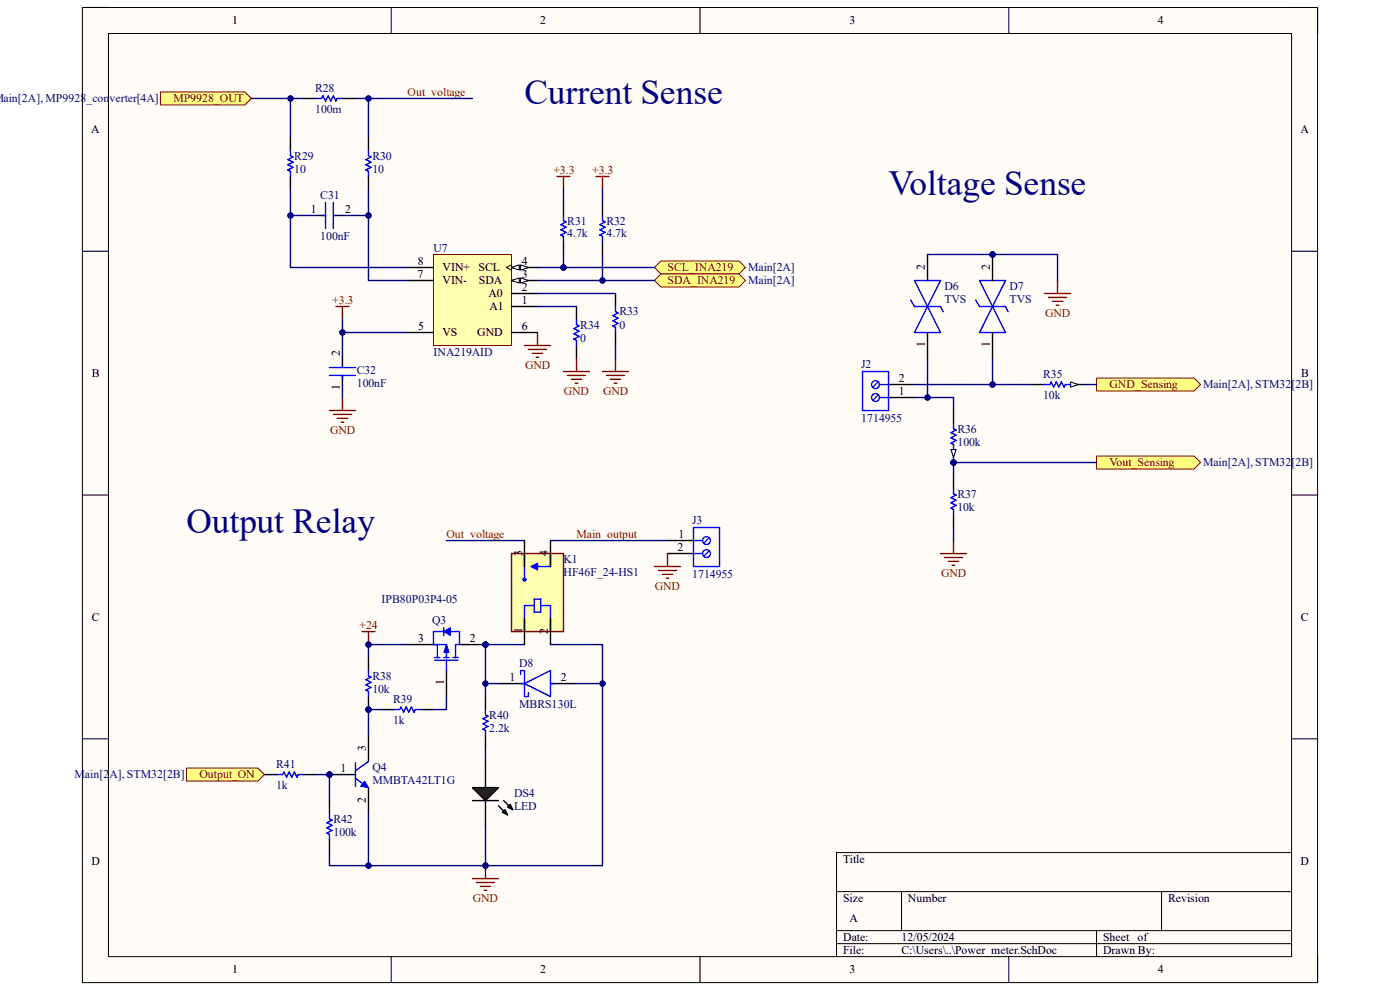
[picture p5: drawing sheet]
<svg xmlns="http://www.w3.org/2000/svg" width="297mm" height="210mm" viewBox="0 0 297 210" stroke-linecap="round" stroke-linejoin="round" font-family="sans-serif">
<path d="M17.5 1.6h262v206.8h-262z" fill-rule="evenodd" fill="#fffcf8"/>
<path d="M17.5 1.6h262v206.8h-262z" fill="none" stroke="#000" stroke-width=".21"/>
<path d="M23 7.1h251v195.8h-251z" fill-rule="evenodd" fill="#fffcf8"/>
<g fill="none" stroke="#000" stroke-width=".21">
<path d="M17.5 1.6h5.5M23 7.1h251v195.8h-251zM83 1.6v5.5M148.5 1.6v5.5M214 1.6v5.5M274 1.6h5.5v5.5M17.5 53.3h5.5M274 53.3h5.5M17.5 105h5.5M274 105h5.5M17.5 156.7h5.5M274 156.7h5.5"/>
<path d="M177.5 189.1h96.5M177.5 197.4h96.5M191.3 189.1v8.3M232.6 197.4v5.5M246.4 189.1v8.3M274 180.9h-96.5v22M83 202.9v5.5M148.5 202.9v5.5M177.5 200.2h96.5M214 202.9v5.5M279.5 202.9v5.5"/>
</g>
<path d="M92 54h16.5v19.3h-16.5z" fill-rule="evenodd" fill="#ffffb0"/>
<path d="M92 54h16.5v19.3h-16.5z" fill="none" stroke="#800000" stroke-width=".21"/>
<path d="M108.5 59.5h5.5M108.5 65h5.5M108.5 62.3h5.5" fill="none" stroke="#000" stroke-width=".3"/>
<path d="M108.5 59.5l1.7-.5v1.1z" fill="#f8fcff"/>
<path d="M108.5 59.5l1.7-.5v1.1z" fill="none" stroke="#000" stroke-width=".21"/>
<path d="M110.4 59l1.7 .5-1.7 .6z" fill="#f8fcff"/>
<path d="M110.4 59l1.7 .5-1.7 .6z" fill="none" stroke="#000" stroke-width=".21"/>
<path d="M108.5 56.7h5.5" fill="none" stroke="#000" stroke-width=".3"/>
<path d="M108.5 56.7l1.7-.5v1.1z" fill="#f8fcff"/>
<path d="M108.5 56.7l1.7-.5v1.1z" fill="none" stroke="#000" stroke-width=".21"/>
<path d="M110.4 56.2l1.7 .5-1.7 .6z" fill="#f8fcff"/>
<path d="M108.5 56.2l-1.1 .5 1.1 .6M110.4 56.2l1.7 .5-1.7 .6z" fill="none" stroke="#000" stroke-width=".21"/>
<g fill="none" stroke="#000" stroke-width=".3">
<path d="M61.6 29.2v2.7M61.6 37.4v2.8M64.4 20.9h2.7M72.6 20.9h2.8M78.2 29.2v2.7M78.2 37.4v2.8M67.1 45.7h2M71 45.7h1.6M86.4 59.5h5.6M86.4 56.7h5.6M119.5 43v2.7M119.5 51.2v2.8"/>
<path d="M127.8 43v2.7M127.8 51.2v2.8M72.6 76.1v1.6M72.6 79.6v2M86.4 70.5h5.6M108.5 70.5h5.5M122.3 65v2.8M122.3 73.3v2.8M130.6 62.3v2.7M130.6 70.5v2.8"/>
</g>
<g fill="none" stroke="#00f" stroke-width=".3">
<path d="M61.6 31.9v1.1l.6 .3-1.1 .6 1.1 .5-1.1 .6 1.1 .5-1.1 .6 .5 .2v1.1M67.1 20.9h1.1l.3-.6 .6 1.1 .5-1.1 .6 1.1 .5-1.1 .6 1.1 .2-.5h1.1M78.2 31.9v1.1l.5 .3-1.1 .6 1.1 .5-1.1 .6 1.1 .5-1.1 .6 .6 .2v1.1M68.2 45.7h.9M69.1 43v5.5M70.7 43v5.5M71 45.7h.3M119.5 45.7v1.1l.6 .3-1.1 .5 1.1 .6-1.1 .5 1.1 .6-1.1 .6 .5 .2v1.1M127.8 45.7v1.1l.6 .3-1.1 .5 1.1 .6-1.1 .5 1.1 .6-1.1 .6 .5 .2v1.1M69.9 79.6h5.5M69.9 78h5.5M72.6 77.4v.3"/>
<path d="M72.6 79.6v.9M122.3 67.8v1.1l.6 .3-1.1 .5 1.1 .6-1.1 .5 1.1 .6-1.1 .5 .5 .3v1.1M130.6 65v1.1l.5 .3-1.1 .6 1.1 .5-1.1 .6 1.1 .5-1.1 .6 .6 .2v1.1"/>
</g>
<g fill="none" stroke="#800000" stroke-width=".3">
<path d="M118.2 37.4h2.7M119.5 37.4v2.8M126.4 37.4h2.8M127.8 37.4v2.8M71.3 65h2.7M72.6 65v2.8M111.3 73.3h5.5M112.1 74.1h3.9M112.9 75h2.2M113.7 75.8h.6M114 70.5v2.8M119.5 78.8h5.6"/>
<path d="M120.4 79.6h3.8M122.3 76.1v2.7M127.8 78.8h5.5M128.6 79.6h3.9M130.6 76.1v2.7M69.9 87.1h5.5M70.7 87.9h3.9M71.5 88.7h2.3M72.4 89.6h.5M72.6 84.3v2.8M121.2 80.5h2.2M122 81.3h.6"/>
<path d="M129.5 80.5h2.2M130.3 81.3h.6"/>
</g>
<path d="M140.2 55.4h16.6l1.4 1.3-1.4 1.4h-16.6l-1.4-1.4z" fill-rule="evenodd" fill="#ffff80"/>
<path d="M140.2 55.4h16.6l1.4 1.3-1.4 1.4h-16.6l-1.4-1.4z" fill="none" stroke="#800000" stroke-width=".21"/>
<path d="M140.2 58.1h16.6l1.4 1.4-1.4 1.4h-16.6l-1.4-1.4z" fill-rule="evenodd" fill="#ffff80"/>
<path d="M140.2 58.1h16.6l1.4 1.4-1.4 1.4h-16.6l-1.4-1.4z" fill="none" stroke="#800000" stroke-width=".21"/>
<path d="M34 19.5h18l1.3 1.4-1.3 1.4h-18z" fill-rule="evenodd" fill="#ffff80"/>
<path d="M34 19.5h18l1.3 1.4-1.3 1.4h-18z" fill="none" stroke="#800000" stroke-width=".21"/>
<path d="M108.5 117.4h11v16.6h-11z" fill-rule="evenodd" fill="#ffffb0"/>
<path d="M108.5 117.4h11v16.6h-11z" fill="none" stroke="#800000" stroke-width=".3"/>
<path d="M111.3 117.4v5.5M116.8 117.4v2.8h-2.8M113.3 128.5h-2v5.5M113.3 127.1h1.4v2.7h-1.4zM114.7 128.5h2.1v5.5" fill="none" stroke="#00f" stroke-width=".3"/>
<path d="M112.6 120.2l1.4-.7v1.4z" fill="#00f"/>
<g fill="none" stroke="#00f" stroke-width=".3">
<path d="M112.6 120.2l1.4-.7v1.4z"/>
<circle cx="111.3" cy="122.9" r=".27"/>
<circle cx="111.3" cy="122.9" r=".28"/>
</g>
<path d="M111.3 114.7v5.5M116.8 114.7v5.5M141.6 114.7h5.5M141.6 117.4h5.5M111.3 131.2v5.5M116.8 131.2v5.5" fill="none" stroke="#000" stroke-width=".3"/>
<circle cx="149.9" cy="114.7" r=".83" fill="#fff"/>
<g fill="none" stroke="#00f" stroke-width=".3">
<path d="M150.5 114.1l-1.2 1.2"/>
<circle cx="149.9" cy="114.7" r=".83"/>
</g>
<circle cx="149.9" cy="117.4" r=".83" fill="#fff"/>
<g fill="none" stroke="#00f" stroke-width=".3">
<path d="M147.1 114.7h2M147.1 117.4h2M147.1 111.9h5.5v8.3h-5.5zM150.5 116.8l-1.2 1.2"/>
<circle cx="149.9" cy="117.4" r=".83"/>
</g>
<path d="M141.6 117.4v2.8M138.8 120.2h5.6M139.7 121h3.8M140.5 121.8h2.2M141.3 122.7h.6" fill="none" stroke="#800000" stroke-width=".3"/>
<circle cx="69.9" cy="164.3" r=".55" fill="#000080"/>
<circle cx="69.9" cy="164.3" r=".55" fill="none" stroke="#000080" stroke-width=".21"/>
<path d="M69.9 164.3h5.5" fill="none" stroke="#000" stroke-width=".3"/>
<circle cx="69.9" cy="164.3" r=".55" fill="#000080"/>
<circle cx="69.9" cy="164.3" r=".55" fill="none" stroke="#000080" stroke-width=".21"/>
<path d="M78.2 156v5.6M78.2 167.1v5.5" fill="none" stroke="#000" stroke-width=".3"/>
<path d="M75.4 165.1l2.8 2M75.4 161.8v5M78.2 161.6l-2.8 1.9" fill="none" stroke="#00f" stroke-width=".3"/>
<path d="M77.3 165.7l.9 1.4-1.7-.3z" fill="#00f"/>
<path d="M77.3 165.7l.9 1.4-1.7-.3z" fill="none" stroke="#00f" stroke-width=".21"/>
<path d="M56.1 164.3h2.8M64.4 164.3h2.7" fill="none" stroke="#000" stroke-width=".3"/>
<path d="M58.9 164.3h1.1l.2-.5 .6 1.1 .5-1.1 .6 1.1 .5-1.1 .6 1.1 .3-.6h1.1" fill="none" stroke="#00f" stroke-width=".3"/>
<path d="M39.5 162.9h15.2l1.4 1.4-1.4 1.4h-15.2z" fill-rule="evenodd" fill="#ffff80"/>
<path d="M39.5 162.9h15.2l1.4 1.4-1.4 1.4h-15.2z" fill="none" stroke="#800000" stroke-width=".21"/>
<circle cx="103" cy="136.7" r=".55" fill="#000080"/>
<circle cx="103" cy="136.7" r=".55" fill="none" stroke="#000080" stroke-width=".21"/>
<path d="M86.4 136.7h5.6M97.5 136.7h5.5M94.7 142.3v5.5" fill="none" stroke="#000" stroke-width=".3"/>
<circle cx="103" cy="136.7" r=".55" fill="#000080"/>
<circle cx="103" cy="136.7" r=".55" fill="none" stroke="#000080" stroke-width=".21"/>
<path d="M92 136.7h2.7v2.8M92.2 139.5h1.1M92.8 136.7v2.8M94.2 139.5h1.1M96.1 139.5h1.1M96.6 136.7v2.8M92.2 140h5M94.7 140v2.3" fill="none" stroke="#00f" stroke-width=".3"/>
<path d="M94.7 136.7l.6 1.7h-1.1z" fill="#00f"/>
<path d="M94.7 136.7l.6 1.7h-1.1z" fill="none" stroke="#00f" stroke-width=".21"/>
<path d="M94.2 134h-2.2v2.7h.8M95.5 134h2v2.7" fill="none" stroke="#00f" stroke-width=".3"/>
<path d="M94.2 134l1.3-.9v1.7z" fill="#00f"/>
<path d="M94.2 134l1.3-.9v1.7z" fill="none" stroke="#00f" stroke-width=".21"/>
<path d="M94.2 133.1v1.7M96.6 136.7h.9M69.9 172.6v1.1l.5 .3-1.1 .5 1.1 .6-1.1 .5 1.1 .6-1.1 .5 .6 .3v1.1" fill="none" stroke="#00f" stroke-width=".3"/>
<path d="M69.9 169.8v2.8M69.9 178.1v2.8" fill="none" stroke="#000" stroke-width=".3"/>
<circle cx="78.2" cy="150.5" r=".55" fill="#000080"/>
<circle cx="78.2" cy="150.5" r=".55" fill="none" stroke="#000080" stroke-width=".21"/>
<path d="M78.2 139.5v2.8M78.2 147.8v2.7" fill="none" stroke="#000" stroke-width=".3"/>
<circle cx="78.2" cy="150.5" r=".55" fill="#000080"/>
<circle cx="78.2" cy="150.5" r=".55" fill="none" stroke="#000080" stroke-width=".21"/>
<path d="M78.2 142.3v1.1l.5 .2-1.1 .6 1.1 .5-1.1 .6 1.1 .5-1.1 .6 .6 .3v1.1M83.7 150.5h1.1l.3-.5 .5 1.1 .6-1.1 .5 1.1 .6-1.1 .5 1.1 .3-.6h1.1" fill="none" stroke="#00f" stroke-width=".3"/>
<path d="M80.9 150.5h2.8M89.2 150.5h2.8M103 161.6v5.5M103 169.8v5.6" fill="none" stroke="#000" stroke-width=".3"/>
<path d="M100.2 167.1h5.5l-2.7 2.7z" fill="#00bf00"/>
<path d="M103 147.8v2.7M103 156v2.8M100.2 167.1h5.5l-2.7 2.7zM100.2 169.8h5.5M105.7 170.9l2 2M106.9 169.8l1.9 2M107.1 171.8l.6 1.1-1.1-.6zM107.7 171.2l.5-.5 .6 1.1z" fill="none" stroke="#000" stroke-width=".3"/>
<path d="M107.1 171.8l.6 1.1-1.1-.6zM107.7 171.2l.5-.5 .6 1.1z" fill="#000"/>
<path d="M103 150.5v1.1l.5 .3-1.1 .6 1.1 .5-1.1 .6 1.1 .5-1.1 .6 .6 .2v1.1" fill="none" stroke="#00f" stroke-width=".3"/>
<path d="M100.2 186.4h5.5M101.1 187.2h3.8M101.9 188h2.2M102.7 188.9h.6M103 183.6v2.8" fill="none" stroke="#800000" stroke-width=".3"/>
<circle cx="103" cy="183.6" r=".55" fill="#000080"/>
<circle cx="103" cy="183.6" r=".55" fill="none" stroke="#000080" stroke-width=".21"/>
<path d="M76.8 134h2.7M78.2 134v2.7" fill="none" stroke="#800000" stroke-width=".3"/>
<circle cx="78.2" cy="136.7" r=".55" fill="#000080"/>
<circle cx="78.2" cy="136.7" r=".55" fill="none" stroke="#000080" stroke-width=".21"/>
<path d="M188.5 84.3h5.5M188.5 81.6h5.5" fill="none" stroke="#000" stroke-width=".3"/>
<circle cx="185.7" cy="84.3" r=".83" fill="#fff"/>
<g fill="none" stroke="#00f" stroke-width=".3">
<path d="M186.3 83.7l-1.1 1.2"/>
<circle cx="185.7" cy="84.3" r=".83"/>
</g>
<circle cx="185.7" cy="81.6" r=".83" fill="#fff"/>
<g fill="none" stroke="#00f" stroke-width=".3">
<path d="M183 78.8h5.5v8.3h-5.5zM186.3 81l-1.1 1.2M186.6 84.3h1.9M186.6 81.6h1.9"/>
<circle cx="185.7" cy="81.6" r=".83"/>
</g>
<path d="M218.8 81.6h2.8M227.1 81.6h2.8" fill="none" stroke="#000" stroke-width=".3"/>
<path d="M227.1 81l1.7 .6-1.7 .5z" fill="#f8fcff"/>
<path d="M227.1 81l1.7 .6-1.7 .5z" fill="none" stroke="#000" stroke-width=".21"/>
<path d="M221.6 81.6h1.1l.3-.6 .5 1.1 .6-1.1 .5 1.1 .6-1.1 .5 1.1 .3-.5h1.1" fill="none" stroke="#00f" stroke-width=".3"/>
<path d="M232.6 80.2h20.7l1.4 1.4-1.4 1.4h-20.7z" fill-rule="evenodd" fill="#ffff80"/>
<path d="M232.6 80.2h20.7l1.4 1.4-1.4 1.4h-20.7z" fill="none" stroke="#800000" stroke-width=".21"/>
<circle cx="202.3" cy="98.1" r=".55" fill="#000080"/>
<circle cx="202.3" cy="98.1" r=".55" fill="none" stroke="#000080" stroke-width=".21"/>
<path d="M202.3 95.4v2.7" fill="none" stroke="#000" stroke-width=".3"/>
<path d="M201.7 95.4h1.1l-.5 1.6z" fill="#f8fcff"/>
<path d="M201.7 95.4h1.1l-.5 1.6z" fill="none" stroke="#000" stroke-width=".21"/>
<circle cx="202.3" cy="98.1" r=".55" fill="#000080"/>
<circle cx="202.3" cy="98.1" r=".55" fill="none" stroke="#000080" stroke-width=".21"/>
<path d="M202.3 87.1v2.8M202.3 100.9v2.7M202.3 109.2v2.7" fill="none" stroke="#000" stroke-width=".3"/>
<path d="M202.3 89.9v1.1l.5 .2-1.1 .6 1.1 .5-1.1 .6 1.1 .5-1.1 .6 .6 .3v1.1M202.3 103.6v1.1l.5 .3-1.1 .6 1.1 .5-1.1 .6 1.1 .5-1.1 .6 .6 .3v1.1" fill="none" stroke="#00f" stroke-width=".3"/>
<circle cx="210.6" cy="54" r=".55" fill="#000080"/>
<circle cx="210.6" cy="54" r=".55" fill="none" stroke="#000080" stroke-width=".21"/>
<path d="M207.8 59.5l5.5 11h-5.5l5.5-11zM207 63.6l.8 1.4h5.5l.6 1.1" fill="none" stroke="#00f" stroke-width=".3"/>
<path d="M210.6 54v5.5M210.6 70.5v5.6" fill="none" stroke="#000" stroke-width=".3"/>
<circle cx="210.6" cy="54" r=".55" fill="#000080"/>
<circle cx="210.6" cy="54" r=".55" fill="none" stroke="#000080" stroke-width=".21"/>
<path d="M194 59.5h5.5l-5.5 11h5.5zM193.2 63.6l.8 1.4h5.5l.6 1.1" fill="none" stroke="#00f" stroke-width=".3"/>
<path d="M196.8 54v5.5M196.8 70.5v5.6" fill="none" stroke="#000" stroke-width=".3"/>
<path d="M199.5 117.4h5.6M200.4 118.3h3.8M201.2 119.1h2.2M202 119.9h.6M202.3 114.7v2.7" fill="none" stroke="#800000" stroke-width=".3"/>
<path d="M232.6 96.7h20.7l1.4 1.4-1.4 1.4h-20.7z" fill-rule="evenodd" fill="#ffff80"/>
<path d="M232.6 96.7h20.7l1.4 1.4-1.4 1.4h-20.7z" fill="none" stroke="#800000" stroke-width=".21"/>
<path d="M224.4 59.5v2.8M221.6 62.3h5.5M222.4 63.1h3.9M223.3 63.9h2.2M224.1 64.7h.5" fill="none" stroke="#800000" stroke-width=".3"/>
<path d="M105.7 145h5.6M116.8 145h5.5" fill="none" stroke="#000" stroke-width=".3"/>
<path d="M110.4 143.1v-.8h.9v5.5h.8v-.9M110.4 145h.9M111.3 145l5.5-2.7v5.5zM116.8 145h.8" fill="none" stroke="#00f" stroke-width=".3"/>
<path d="M78.2 40.2v5.5h-5.6" fill="none" stroke="#000080" stroke-width=".3"/>
<circle cx="78.2" cy="45.7" r=".55" fill="#000080"/>
<circle cx="78.2" cy="45.7" r=".55" fill="none" stroke="#000080" stroke-width=".21"/>
<path d="M61.6 40.2v5.5h5.5" fill="none" stroke="#000080" stroke-width=".3"/>
<circle cx="61.6" cy="45.7" r=".55" fill="#000080"/>
<circle cx="61.6" cy="45.7" r=".55" fill="none" stroke="#000080" stroke-width=".21"/>
<path d="M64.4 20.9h-2.8v8.3" fill="none" stroke="#000080" stroke-width=".3"/>
<circle cx="61.6" cy="20.9" r=".55" fill="#000080"/>
<circle cx="61.6" cy="20.9" r=".55" fill="none" stroke="#000080" stroke-width=".21"/>
<path d="M75.4 20.9h2.8v8.3" fill="none" stroke="#000080" stroke-width=".3"/>
<circle cx="78.2" cy="20.9" r=".55" fill="#000080"/>
<circle cx="78.2" cy="20.9" r=".55" fill="none" stroke="#000080" stroke-width=".21"/>
<path d="M61.6 45.7v11h24.8" fill="none" stroke="#000080" stroke-width=".3"/>
<circle cx="61.6" cy="45.7" r=".55" fill="#000080"/>
<circle cx="61.6" cy="45.7" r=".55" fill="none" stroke="#000080" stroke-width=".21"/>
<path d="M78.2 45.7v13.8h8.2" fill="none" stroke="#000080" stroke-width=".3"/>
<circle cx="78.2" cy="45.7" r=".55" fill="#000080"/>
<circle cx="78.2" cy="45.7" r=".55" fill="none" stroke="#000080" stroke-width=".21"/>
<path d="M86.4 70.5h-13.8v5.6" fill="none" stroke="#000080" stroke-width=".3"/>
<circle cx="72.7" cy="70.5" r=".55" fill="#000080"/>
<circle cx="72.7" cy="70.5" r=".55" fill="none" stroke="#000080" stroke-width=".21"/>
<path d="M72.6 67.8v2.7" fill="none" stroke="#000080" stroke-width=".3"/>
<circle cx="72.7" cy="70.5" r=".55" fill="#000080"/>
<circle cx="72.7" cy="70.5" r=".55" fill="none" stroke="#000080" stroke-width=".21"/>
<path d="M114 56.7h5.5M114 62.3h16.6M114 65h8.3M130.6 73.3v2.8M72.6 81.6v2.7" fill="none" stroke="#000080" stroke-width=".3"/>
<circle cx="119.5" cy="56.8" r=".55" fill="#000080"/>
<circle cx="119.5" cy="56.8" r=".55" fill="none" stroke="#000080" stroke-width=".21"/>
<path d="M127.8 54v5.5h-13.8" fill="none" stroke="#000080" stroke-width=".3"/>
<circle cx="127.8" cy="59.5" r=".55" fill="#000080"/>
<circle cx="127.8" cy="59.5" r=".55" fill="none" stroke="#000080" stroke-width=".21"/>
<path d="M119.5 56.7h19.3" fill="none" stroke="#000080" stroke-width=".3"/>
<circle cx="119.5" cy="56.8" r=".55" fill="#000080"/>
<circle cx="119.5" cy="56.8" r=".55" fill="none" stroke="#000080" stroke-width=".21"/>
<path d="M127.8 59.5h11" fill="none" stroke="#000080" stroke-width=".3"/>
<circle cx="127.8" cy="59.5" r=".55" fill="#000080"/>
<circle cx="127.8" cy="59.5" r=".55" fill="none" stroke="#000080" stroke-width=".21"/>
<path d="M119.5 54v2.7M127.8 40.2v2.8" fill="none" stroke="#000080" stroke-width=".3"/>
<circle cx="119.5" cy="56.8" r=".55" fill="#000080"/>
<circle cx="119.5" cy="56.8" r=".55" fill="none" stroke="#000080" stroke-width=".21"/>
<path d="M53.3 20.9h8.3M119.5 40.2v2.8" fill="none" stroke="#000080" stroke-width=".3"/>
<circle cx="61.6" cy="20.9" r=".55" fill="#000080"/>
<circle cx="61.6" cy="20.9" r=".55" fill="none" stroke="#000080" stroke-width=".21"/>
<path d="M78.2 20.9h22" fill="none" stroke="#000080" stroke-width=".3"/>
<circle cx="78.2" cy="20.9" r=".55" fill="#000080"/>
<circle cx="78.2" cy="20.9" r=".55" fill="none" stroke="#000080" stroke-width=".21"/>
<path d="M94.7 114.7h16.6M116.8 114.7h24.8M78.2 172.6v11" fill="none" stroke="#000080" stroke-width=".3"/>
<circle cx="78.2" cy="183.6" r=".55" fill="#000080"/>
<circle cx="78.2" cy="183.6" r=".55" fill="none" stroke="#000080" stroke-width=".21"/>
<path d="M67.1 164.3h2.8" fill="none" stroke="#000080" stroke-width=".3"/>
<circle cx="69.9" cy="164.3" r=".55" fill="#000080"/>
<circle cx="69.9" cy="164.3" r=".55" fill="none" stroke="#000080" stroke-width=".21"/>
<path d="M69.9 164.3v5.5" fill="none" stroke="#000080" stroke-width=".3"/>
<circle cx="69.9" cy="164.3" r=".55" fill="#000080"/>
<circle cx="69.9" cy="164.3" r=".55" fill="none" stroke="#000080" stroke-width=".21"/>
<path d="M103 136.7v11.1" fill="none" stroke="#000080" stroke-width=".3"/>
<circle cx="103" cy="145" r=".55" fill="#000080"/>
<circle cx="103" cy="145" r=".55" fill="none" stroke="#000080" stroke-width=".21"/>
<circle cx="103" cy="136.7" r=".55" fill="#000080"/>
<circle cx="103" cy="136.7" r=".55" fill="none" stroke="#000080" stroke-width=".21"/>
<path d="M86.4 136.7h-8.2v2.8M103 158.8v2.8" fill="none" stroke="#000080" stroke-width=".3"/>
<circle cx="78.2" cy="136.7" r=".55" fill="#000080"/>
<circle cx="78.2" cy="136.7" r=".55" fill="none" stroke="#000080" stroke-width=".21"/>
<path d="M78.2 150.5h2.7M94.7 147.8v2.7h-2.7" fill="none" stroke="#000080" stroke-width=".3"/>
<circle cx="78.2" cy="150.5" r=".55" fill="#000080"/>
<circle cx="78.2" cy="150.5" r=".55" fill="none" stroke="#000080" stroke-width=".21"/>
<path d="M103 175.4v8.2h-33.1v-2.7" fill="none" stroke="#000080" stroke-width=".3"/>
<circle cx="78.2" cy="183.6" r=".55" fill="#000080"/>
<circle cx="78.2" cy="183.6" r=".55" fill="none" stroke="#000080" stroke-width=".21"/>
<circle cx="103" cy="183.6" r=".55" fill="#000080"/>
<circle cx="103" cy="183.6" r=".55" fill="none" stroke="#000080" stroke-width=".21"/>
<path d="M103 136.7h8.3" fill="none" stroke="#000080" stroke-width=".3"/>
<circle cx="103" cy="136.7" r=".55" fill="#000080"/>
<circle cx="103" cy="136.7" r=".55" fill="none" stroke="#000080" stroke-width=".21"/>
<path d="M194 81.6h24.8M229.9 81.6h2.7" fill="none" stroke="#000080" stroke-width=".3"/>
<circle cx="210.6" cy="81.6" r=".55" fill="#000080"/>
<circle cx="210.6" cy="81.6" r=".55" fill="none" stroke="#000080" stroke-width=".21"/>
<path d="M196.8 76.1v8.2h-2.8" fill="none" stroke="#000080" stroke-width=".3"/>
<circle cx="196.8" cy="84.3" r=".55" fill="#000080"/>
<circle cx="196.8" cy="84.3" r=".55" fill="none" stroke="#000080" stroke-width=".21"/>
<path d="M210.6 76.1v5.5" fill="none" stroke="#000080" stroke-width=".3"/>
<circle cx="210.6" cy="81.6" r=".55" fill="#000080"/>
<circle cx="210.6" cy="81.6" r=".55" fill="none" stroke="#000080" stroke-width=".21"/>
<path d="M196.8 84.3h5.5v2.8" fill="none" stroke="#000080" stroke-width=".3"/>
<circle cx="196.8" cy="84.3" r=".55" fill="#000080"/>
<circle cx="196.8" cy="84.3" r=".55" fill="none" stroke="#000080" stroke-width=".21"/>
<path d="M202.3 98.1v2.8" fill="none" stroke="#000080" stroke-width=".3"/>
<circle cx="202.3" cy="98.1" r=".55" fill="#000080"/>
<circle cx="202.3" cy="98.1" r=".55" fill="none" stroke="#000080" stroke-width=".21"/>
<path d="M202.3 98.1h30.3M202.3 111.9v2.8" fill="none" stroke="#000080" stroke-width=".3"/>
<circle cx="202.3" cy="98.1" r=".55" fill="#000080"/>
<circle cx="202.3" cy="98.1" r=".55" fill="none" stroke="#000080" stroke-width=".21"/>
<path d="M196.8 54h13.8" fill="none" stroke="#000080" stroke-width=".3"/>
<circle cx="210.6" cy="54" r=".55" fill="#000080"/>
<circle cx="210.6" cy="54" r=".55" fill="none" stroke="#000080" stroke-width=".21"/>
<path d="M210.6 54h13.8v5.5" fill="none" stroke="#000080" stroke-width=".3"/>
<circle cx="210.6" cy="54" r=".55" fill="#000080"/>
<circle cx="210.6" cy="54" r=".55" fill="none" stroke="#000080" stroke-width=".21"/>
<path d="M116.8 136.7h11v46.9h-24.8" fill="none" stroke="#000080" stroke-width=".3"/>
<circle cx="127.8" cy="145" r=".55" fill="#000080"/>
<circle cx="127.8" cy="145" r=".55" fill="none" stroke="#000080" stroke-width=".21"/>
<circle cx="103" cy="183.6" r=".55" fill="#000080"/>
<circle cx="103" cy="183.6" r=".55" fill="none" stroke="#000080" stroke-width=".21"/>
<path d="M103 145h2.7" fill="none" stroke="#000080" stroke-width=".3"/>
<circle cx="103" cy="145" r=".55" fill="#000080"/>
<circle cx="103" cy="145" r=".55" fill="none" stroke="#000080" stroke-width=".21"/>
<path d="M122.3 145h5.5" fill="none" stroke="#000080" stroke-width=".3"/>
<circle cx="127.8" cy="145" r=".55" fill="#000080"/>
<circle cx="127.8" cy="145" r=".55" fill="none" stroke="#000080" stroke-width=".21"/>
<path d="M78.2 150.5v5.5" fill="none" stroke="#000080" stroke-width=".3"/>
<circle cx="78.2" cy="150.5" r=".55" fill="#000080"/>
<circle cx="78.2" cy="150.5" r=".55" fill="none" stroke="#000080" stroke-width=".21"/>
<g font-size="7.5" fill="#000080">
<text x="111.3" y="22">Current Sense</text>
<text x="188.5" y="41.3">Voltage Sense</text>
<text x="39.5" y="113">Output Relay</text>
</g>
<g font-size="2.5">
<text x="49.3" y="5.2">1</text>
<text x="114.6" y="5.2">2</text>
<text x="180.2" y="5.2">3</text>
<text x="245.6" y="5.2">4</text>
<text x="19.3" y="28.3">A</text>
<text x="275.9" y="28.3">A</text>
<text x="65.9" y="45.2">1</text>
<text x="73.2" y="45.2">2</text>
<text x="88.6" y="58.9">7</text>
<text x="88.6" y="56.2">8</text>
<text x="93.9" y="57.6">VIN+</text>
<text x="101.5" y="57.6">SCL</text>
<text x="110.7" y="58.9">3</text>
<text x="110.7" y="56.2">4</text>
<text x="196.2" y="57.3" transform="rotate(-90 196.2 57.3)">2</text>
<text x="210" y="57.3" transform="rotate(-90 210 57.3)">2</text>
<text x="93.9" y="60.3">VIN-</text>
<text x="101.6" y="60.3">SDA</text>
<text x="103.6" y="63.1">A0</text>
<text x="103.8" y="65.8">A1</text>
<text x="110.7" y="64.5">1</text>
<text x="110.7" y="61.7">2</text>
<text x="88.7" y="70">5</text>
<text x="93.9" y="71.4">VS</text>
<text x="101.3" y="71.4">GND</text>
<text x="110.7" y="70">6</text>
<text x="72.1" y="75.5" transform="rotate(-90 72.1 75.5)">2</text>
<text x="196.2" y="73.7" transform="rotate(-90 196.2 73.7)">1</text>
<text x="210" y="73.7" transform="rotate(-90 210 73.7)">1</text>
<text x="19.5" y="80">B</text>
<text x="72.1" y="82.8" transform="rotate(-90 72.1 82.8)">1</text>
<text x="190.7" y="83.8">1</text>
<text x="190.7" y="81">2</text>
<text x="276" y="80">B</text>
<text x="110.7" y="118" transform="rotate(-90 110.7 118)">3</text>
<text x="116.2" y="118" transform="rotate(-90 116.2 118)">4</text>
<text x="143.8" y="116.9">2</text>
<text x="144" y="114.1">1</text>
<text x="19.5" y="131.7">C</text>
<text x="276" y="131.7">C</text>
<text x="88.7" y="136.2">3</text>
<text x="99.7" y="136.2">2</text>
<text x="110.7" y="134.4" transform="rotate(-90 110.7 134.4)">1</text>
<text x="116.2" y="134.6" transform="rotate(-90 116.2 134.6)">2</text>
<text x="94.2" y="145.4" transform="rotate(-90 94.2 145.4)">1</text>
<text x="108.1" y="144.4">1</text>
<text x="119" y="144.4">2</text>
<text x="77.6" y="159.3" transform="rotate(-90 77.6 159.3)">3</text>
<text x="72.3" y="163.7">1</text>
<text x="77.6" y="170.4" transform="rotate(-90 77.6 170.4)">2</text>
<text x="19.4" y="183.4">D</text>
<text x="178.9" y="183">Title</text>
<text x="275.9" y="183.4">D</text>
<text x="178.9" y="191.3">Size</text>
<text x="192.6" y="191.3">Number</text>
<text x="247.8" y="191.3">Revision</text>
<text x="180.2" y="195.5">A</text>
<text x="178.9" y="199.6">Date:</text>
<text x="178.9" y="202.4">File:</text>
<text x="191.3" y="199.6">12/05/2024</text>
<text x="191.3" y="202.4">C:\Users\..\Power_meter.SchDoc</text>
<text x="234" y="202.4">Drawn By:</text>
<text x="234" y="199.6">Sheet</text>
<text x="241.4" y="199.6">of</text>
<text x="49.3" y="206.5">1</text>
<text x="114.6" y="206.5">2</text>
<text x="180.2" y="206.5">3</text>
<text x="245.6" y="206.5">4</text>
</g>
<g font-size="2.5" fill="#000080">
<text x=".8" y="21.7">ain[2A], MP9928_converter[4A]</text>
<text x="66.8" y="19.5">R28</text>
<text x="66.8" y="23.9">100m</text>
<text x="62.4" y="33.9">R29</text>
<text x="79" y="33.9">R30</text>
<text x="62.4" y="36.6">10</text>
<text x="79" y="36.6">10</text>
<text x="67.9" y="42.1">C31</text>
<text x="120.4" y="47.6">R31</text>
<text x="128.7" y="47.6">R32</text>
<text x="67.9" y="50.9">100nF</text>
<text x="91.9" y="53.4">U7</text>
<text x="120.4" y="50.4">4.7k</text>
<text x="128.7" y="50.4">4.7k</text>
<text x="158.7" y="57.6">Main[2A]</text>
<text x="158.7" y="60.3">Main[2A]</text>
<text x="200.4" y="61.4">D6</text>
<text x="200.4" y="64.2">TVS</text>
<text x="214.2" y="61.4">D7</text>
<text x="214.2" y="64.2">TVS</text>
<text x="123.1" y="69.7">R34</text>
<text x="131.4" y="66.9">R33</text>
<text x="131.4" y="69.7">0</text>
<text x="91.9" y="75.5">INA219AID</text>
<text x="123.1" y="72.5">0</text>
<text x="182.7" y="78">J2</text>
<text x="75.7" y="79.4">C32</text>
<text x="75.7" y="82.1">100nF</text>
<text x="221.3" y="80.2">R35</text>
<text x="255.2" y="82.4">Main[2A], STM32[2B]</text>
<text x="182.7" y="89.6">1714955</text>
<text x="221.3" y="84.6">10k</text>
<text x="203.1" y="91.8">R36</text>
<text x="203.1" y="94.5">100k</text>
<text x="255.2" y="98.9">Main[2A], STM32[2B]</text>
<text x="203.1" y="105.6">R37</text>
<text x="146.9" y="111.1">J3</text>
<text x="203.1" y="108.3">10k</text>
<text x="119.5" y="119.3">K1</text>
<text x="119.5" y="122.1">HF46F_24-HS1</text>
<text x="146.9" y="122.7">1714955</text>
<text x="80.9" y="127.9">IPB80P03P4-05</text>
<text x="91.7" y="132.3">Q3</text>
<text x="110.2" y="141.4">D8</text>
<text x="79" y="144.2">R38</text>
<text x="79" y="146.9">10k</text>
<text x="83.4" y="149.1">R39</text>
<text x="83.4" y="153.5">1k</text>
<text x="103.8" y="152.4">R40</text>
<text x="103.8" y="155.2">2.2k</text>
<text x="110.2" y="150.2">MBRS130L</text>
<text x="15.8" y="165.1">Main[2A], STM32[2B]</text>
<text x="58.6" y="162.9">R41</text>
<text x="58.6" y="167.3">1k</text>
<text x="79" y="163.5">Q4</text>
<text x="79" y="166.2">MMBTA42LT1G</text>
<text x="109.1" y="169">DS4</text>
<text x="109.1" y="171.7">LED</text>
<text x="70.7" y="174.5">R42</text>
<text x="70.7" y="177.3">100k</text>
</g>
<g font-size="2.5" fill="#800000">
<text x="36.8" y="21.7">MP9928_OUT</text>
<text x="86.4" y="20.3">Out_voltage</text>
<text x="117.4" y="36.9">+3.3</text>
<text x="125.6" y="36.9">+3.3</text>
<text x="141.6" y="57.6">SCL_INA219</text>
<text x="70.5" y="64.5">+3.3</text>
<text x="141.6" y="60.3">SDA_INA219</text>
<text x="221.7" y="67.2">GND</text>
<text x="111.4" y="78.3">GND</text>
<text x="119.6" y="83.8">GND</text>
<text x="127.9" y="83.8">GND</text>
<text x="235.4" y="82.4">GND_Sensing</text>
<text x="70" y="92">GND</text>
<text x="235.4" y="98.9">Vout_Sensing</text>
<text x="94.7" y="114.1">Out_voltage</text>
<text x="122.3" y="114.1">Main_output</text>
<text x="138.9" y="125.1">GND</text>
<text x="199.6" y="122.4">GND</text>
<text x="76.2" y="133.4">+24</text>
<text x="42.3" y="165.1">Output_ON</text>
<text x="100.3" y="191.3">GND</text>
</g>
</svg>
